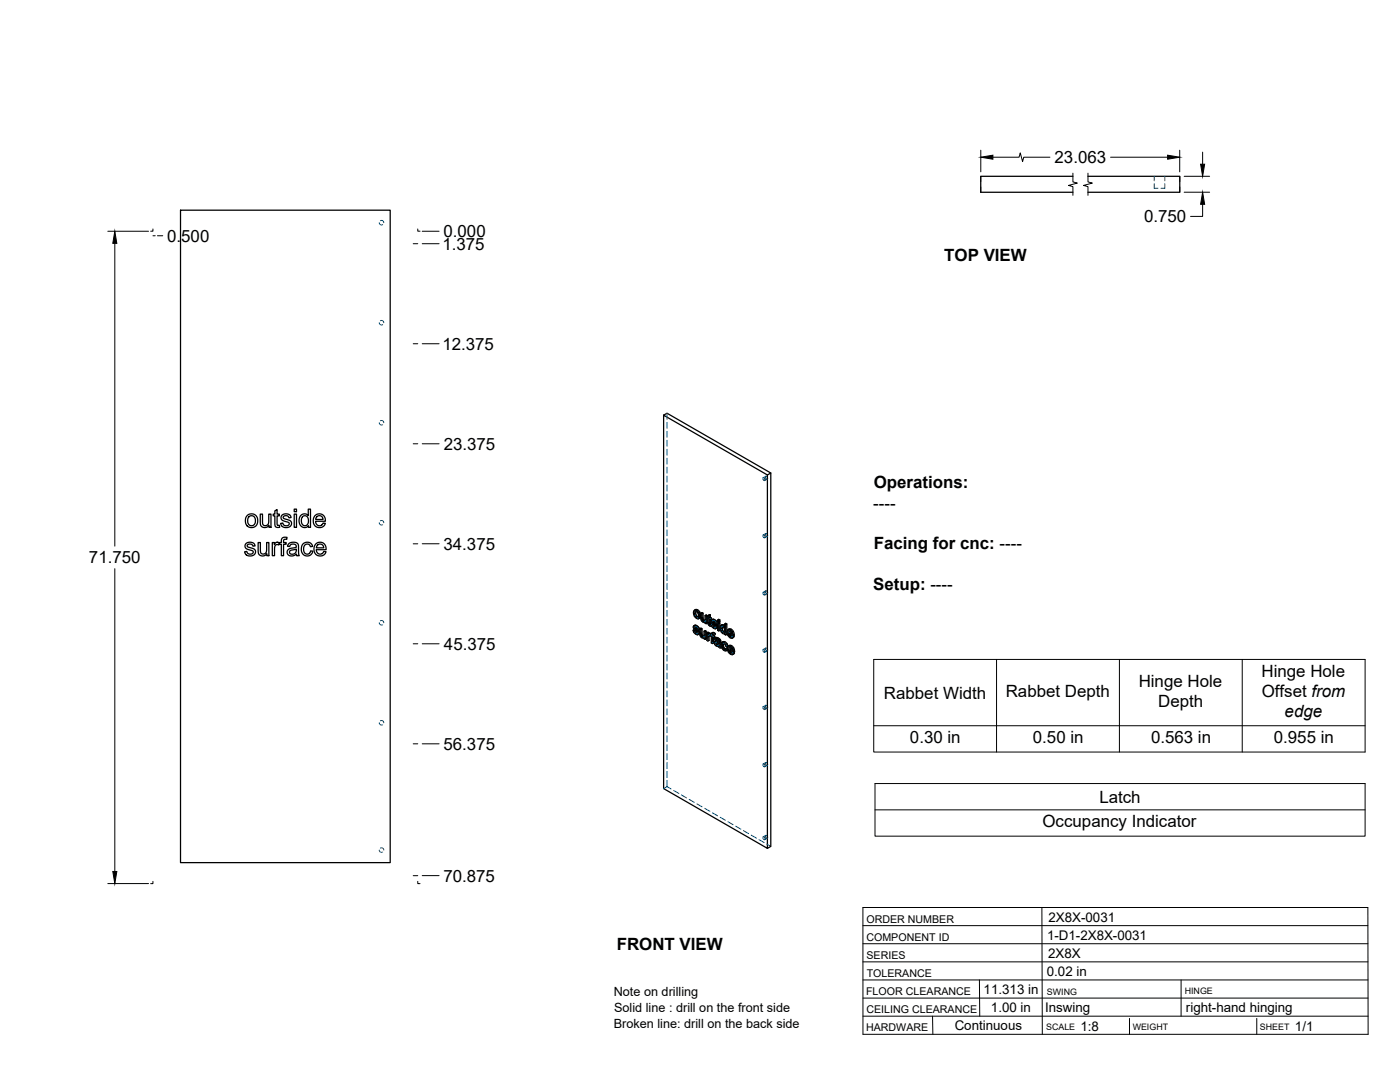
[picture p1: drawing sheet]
<svg xmlns="http://www.w3.org/2000/svg" width="559mm" height="432mm" viewBox="0 0 559 432" stroke-linecap="round" stroke-linejoin="round" font-family="sans-serif">
<!-- layer: Hidden -->
<g fill="none" stroke="#00557f" stroke-width=".4">
<path d="M460.7 73.3v1.8h1.5M460.7 70.4v1.8M464.9 73.3v1.8h-1.5M464.9 70.4v1.8M151.4 88.9l.4 .8h.9M151.8 88.1h1l.4 .8M151.4 128.8l.4 .8h.9M151.8 128l1 .1 .4 .7M151.4 168.7l.4 .8h.9M151.8 167.9l1 .1 .4 .7M266.2 164.9v2.5M266.2 168.6v2.3"/>
<path d="M266.2 172.1v2.4M266.2 175.7v2.4M266.2 179.3v2.4M266.2 182.9v2.3M266.2 186.4v2.4M266.2 190v2.4M266.2 193.6v2.4M266.2 197.1v2.4M304.6 190.7a.56 .56 0 0 1 .7 .3 .56 .56 0 0 1-.4 .7l-.4-.5zM305.5 190.2a.54 .54 0 0 1 .8 .2 .54 .54 0 0 1-.3 .8zM305.6 190.1l-1 .6M306.3 191.2l-1.1 .6"/>
<path d="M151.4 208.6l.3 .7 1 .1M151.8 207.8l1 .1 .4 .7M266.2 200.7v2.4M266.2 204.3v2.4M266.2 207.9v2.3M266.2 211.4v2.4M266.2 215v2.4M266.2 218.6v2.4M304.6 213.5a.56 .56 0 0 1 .7 .4 .56 .56 0 0 1-.4 .7l-.4-.5zM305.6 213a.53 .53 0 0 1 .8 .3 .53 .53 0 0 1-.5 .7zM305.6 212.9l-1 .6M306.3 214l-1.1 .6"/>
<path d="M266.2 222.1v2.4M266.2 225.7v2.4M266.2 229.3v2.4M266.2 232.9v2.3M266.2 236.4v2.4M304.5 236.4a.55 .55 0 0 1 .8 .3 .55 .55 0 0 1-.4 .7zM305.6 235.8a.56 .56 0 0 1 .7 .3 .56 .56 0 0 1-.3 .8l-.4-.4zM305.6 235.8l-1 .6M306.3 236.9l-1.1 .6M151.4 248.5l.4 .8h.9M151.8 247.8h1l.4 .7M266.2 240v2.4"/>
<path d="M266.2 243.6v2.4M266.2 247.2v2.3M266.2 250.7v2.4M266.2 254.3v2.4M266.2 257.9v2.4M277.1 251.2l.3 1M277.2 250l-.5 .3M277.2 249.7l-.4 .2M277.2 244.2l-.4 .3M277.3 251.3l.3 .3M277.3 250.4l-.5 .3M277.4 249.5l-.1 1.1 1.5 1.6-.1 .3h-.4"/>
<path d="M277.4 252.2l.9 .7 .7 .1M277.4 252.2l-.4 .2M277.5 251.4l-.1 .1M277.6 250.9l-.5 .3M277.6 245.6l.9 .9 .8 .1M277.6 245.6l-.5 .3M277.6 250.2l-.1 .1M277.6 250.3v-.3h.4l1.2 1.1M277.6 243.2l-.4 1 .4 1.4M277.7 250l-.5 .3M277.9 243.8l-.1 .2M277.9 243.8l.8 .2 .5 .8v1.1l-.5 .3"/>
<path d="M277.9 243.8l-.4 .2M278.2 250.1l-.5 .3M278.2 252.9l-.4 .2M278.2 251l.4 .3M278.2 252.8l.5-.2-.4 .2M278.5 243.8l-.5 .3M278.5 246.5l-.5 .3M278.6 250.5l-.5 .2M278.7 252l-.5 .2M278.7 250.9l-.4 .3M278.8 253l-.5 .3M278.8 252.3l-.4 .3"/>
<path d="M279 246.1l-.4 .3M279 244.4l-.4 .3M279.1 246.7l-.5 .3M279.2 245.4l-.4 .2M279.8 250.7l.1 2.8 .9 .8 .7-.1v.5l.4 .2M279.8 253l-.4 .3M279.9 253.5l-.4 .2M280.2 244.5l.2 2.9 .8 .7 .7-.1v.4l.4 .3M280.2 246.8l-.4 .3M280.2 253.9l-.4 .3M280.4 247.2l-.5 .3M280.6 247.7l-.4 .2"/>
<path d="M280.7 254.3l-.5 .2M281.1 248l-.5 .3M281.1 254l-.2 .1M281.3 253.9l-.5 .3M281.4 253.8l-.5 .3M281.5 251.7l-.1 2-.5 .3M281.5 254.2l-.4 .3 .2-.1M281.5 254.7l-.4 .2M281.5 247.7l-.2 .2M281.7 247.7l-.5 .3M281.8 247.6l-.5 .2M281.9 245.4l-.1 2-.4 .3"/>
<path d="M281.9 248.4l-.4 .3M281.9 248l-.4 .3 .2-.2M282.3 246.2v.4l.4-.3M282.6 252.3v3l.4 .3M282.6 255.3l-.5 .3M282.7 245.9l-.1 .1M283 253l-.5 .2M283.1 245.4v.7l-.4-.2v.4l.4 .2v2.4l.9 .8-.2-.6M283.1 253.4l-.1 .1M283.1 246.5l-.5 .3M283.1 246.1l-.5 .3M283.1 248.9l-.4 .2"/>
<path d="M283.2 252.8l-.2 .1M283.3 253.2l-.5 .3 .4-.2M283.3 249.2l-.4 .3M283.5 253.3l-.4 .3 .3-.4 .4 .4 .2-.3 .4 .4v2.6l.4 .3M283.5 246.8l-.4 .2M283.7 249.5l-.5 .3M284 247l-.5-.2v.5M284 249.2l-.2 .1M284 253.2l-.5 .2M284 253.3l-.5 .2M284 249.7h-.1M284.2 248.9l.3 .9"/>
<path d="M284.3 247.6l-.5 .3M284.4 253.3l-.9 .5 .5-.3M284.4 256.3l-.5 .3M284.4 253.7l-.5 .3M284.4 248.9l.3 .3M284.4 248.1l-.5 .2M284.4 247.3l-.5 .2M284.4 252.6l-.4 .2M284.5 247.2l-.2 .6 .2 .5 1.2 1.1a.36 .36 0 0 1 .3 .5 .36 .36 0 0 1-.4 .3l.3-.3M284.5 252.4l-.1 .9-.4-.2M284.5 249.8l.8 .7 .8 .1M284.5 249.8l-.4 .2"/>
<path d="M284.6 249l-.1 .1M284.7 248.5l-.5 .3M284.7 247.8l-.1 .1M284.7 247.9l.1-.3 .5 .1 1 1M284.8 254l-.5 .2M284.8 247.6l-.4 .3M284.9 253l-.5 .2M285.2 253l-.5 .3M285.3 247.7l-.5 .3M285.3 254.3l-.5-.3v.5M285.3 254.7l.5-.3-.2 .5 .4 .3M285.3 248.6l.4 .3"/>
<path d="M285.4 250.4l.4-.2-.9 .5M285.4 253.2l-.5-.2-.1 .3M285.5 256.2l-.4 .3M285.6 254.9l-.5 .2M285.6 255.8l-.5 .3M285.7 248.1l-.5 .2M285.7 255.7l-.2 .6 .3 .7 .7 .6 .8 .1 .1 .4M285.7 256.9l-.4 .3M285.8 249.6l-.5 .2M285.8 248.5l-.4 .3M285.9 250.7l-.5 .2M285.9 256.5l.3-.3a.78 .78 0 0 1 .9 .2 .78 .78 0 0 1 .1 .9h-.4"/>
<path d="M286 255.2a.86 .86 0 0 1 1 0 .86 .86 0 0 1 .3 .9l-.5-.1M286 256.2l-.3 .2M286.1 256.2l-.5 .3M286.2 256.2l-.5 .2M286.2 254.9l-.4 .2M286.4 257.6l-.5 .2M286.7 255l-.5 .3M286.9 257.7l-.5 .3M286.9 248.3v3l.4 .3M286.9 247.2v.6l.4 .2M286.9 247.8l-.5 .2M286.9 251.3l-.5 .3"/>
<path d="M287.1 257.3l-.4 .3M287.2 255.5l-.5 .2M287.2 257.2l-.4 .3 .1-.1M287.3 256.5l-.4 .3M287.3 256.1l-.4 .3M287.3 256l-.4 .2M287.3 257.7l-.4 .2M287.4 258.1l.5 .3M287.4 258.1l-.4 .3M287.8 250.4l-.4 .2M288 251.3l-.5 .2M288 249.6l-.5 .3"/>
<path d="M288.2 249.3l-.4 1.1 .4 1.3 .8 .9 .7-.1v.4l.4 .3M288.3 257.1l-.5 .3M288.4 252.1l-.4 .2M288.4 256.3l-.4 .3M288.5 249.9l-.1 .2M288.5 249.9l.7 .1 .5 .9v1l-.5 .3M288.5 249.8l-.4 .3 .4-.2M288.6 256.1l-.3 1 .2 1.2 .6 .8 1.1 .4M288.6 258.4l-.4 .3M288.8 256.8l.6-.2 1.1 1.2M289 256.6l-.5 .3M289 252.6l-.5 .2"/>
<path d="M289 249.9l-.5 .2M289.4 249.8l-.2 .1M289.5 259.4l-.5 .2M289.5 256.6l-.4 .3M289.5 252.2l-.4 .3M289.5 250.4l-.4 .3M289.6 259h.3M289.7 248.8v1.5l-.5-.7M289.7 250.3l-.5 .2M289.7 251.5l-.4 .2M289.7 252.9l-.5 .3M289.7 252.5l-.5 .3 .4-.1"/>
<path d="M289.9 257l-.5 .3M289.9 259l-.4 .2M290.1 257.6l-.5 .3M290.1 258.6l-.2 .4M290.3 258.7l.3 .2-.2 .4M290.6 258.9l-.3 .1M290.7 252l-.5 .3M290.8 258.6l-.5 .2M291 251l-.3 1.2 .4 1.3 .9 .8 .8 .1M291 253.3l-.5 .3M291.1 252.4l-.4 .2M291.1 257.6l-.3 1 .3 1.3 .9 .9 .9 .1"/>
<path d="M291.1 259.9l-.4 .3M291.2 252.9l-.1-.5 2 1.1M291.3 258.9l-.5 .3M291.4 251.5l-.2 .2M291.4 251.5l.8 .3 .4 1-.6-.3M291.4 259.5l-.1-.6 1.9 1.2M291.4 251.5l-.5 .2M291.5 258l-.2 .3M291.5 258l.8 .3 .4 1.1-.6-.4M291.5 258l-.4 .3M291.9 251.5l-.5 .3M292 258.1l-.4 .2"/>
<path d="M292.1 253.9h.2M292.3 253.9l-.3 .2M292.4 253.9l-1 .6M292.4 252.1l-.4 .3M292.6 258.7l-.5 .3M292.6 252.8l-.5 .2M292.6 253.6l-.1 .1M292.7 254.4l-.5 .3M292.7 253.7l-.4 .2M292.7 259.4l-.4 .2M304.6 259.2a.56 .56 0 0 1 .7 .4 .56 .56 0 0 1-.4 .7l-.4-.5zM305.5 258.7a.54 .54 0 0 1 .8 .3 .54 .54 0 0 1-.3 .7z"/>
<path d="M305.6 258.6l-1 .6M306.3 259.7l-1.1 .6M266.2 261.5v2.3M266.2 265v2.4M266.2 268.6v2.4M266.2 272.2v2.4M266.2 275.7v2.4M266.2 279.3v2.4M292 260.8l-.4 .3M292.2 260.5h.3M292.5 260.5l-.4 .2M292.7 260.2h-.1"/>
<path d="M292.8 261l-.5 .3M292.8 260.3l-.3 .2M151.4 288.5l.4 .7h.9M151.8 287.7h1l.4 .8M266.2 282.9v2.4M266.2 286.4v2.4M266.2 290v2.4M266.2 293.6v2.4M266.2 297.2v2.4M304.6 282.1a.56 .56 0 0 1 .7 .3 .56 .56 0 0 1-.4 .7l-.4-.5zM305.6 281.5a.53 .53 0 0 1 .8 .3 .53 .53 0 0 1-.5 .7zM305.6 281.5l-1 .5"/>
<path d="M306.3 282.6l-1.1 .5M266.2 313.9l-1.3 .8M266.2 313.9l1.6 1M266.2 300.7v2.4M266.2 304.3v2.4M266.2 307.9v2.4M266.2 311.5v2.4M268.9 315.4l2.1 1.3M272 317.2l2 1.2M275.1 319l2 1.2M304.6 304.9a.56 .56 0 0 1 .7 .4 .56 .56 0 0 1-.4 .7l-.4-.5zM305.6 304.3a.56 .56 0 0 1 .7 .4 .56 .56 0 0 1-.3 .7l-.4-.4z"/>
<path d="M305.6 304.3l-1 .6M306.3 305.4l-1.1 .6M151.4 339.3l.4 .7h.9M151.8 338.5h1l.4 .8M278.2 320.8l2 1.2M281.3 322.6l2 1.2M284.4 324.4l2 1.2M287.5 326.2l2 1.1M290.6 327.9l2 1.2M293.6 329.7l2.1 1.2M296.7 331.5l2.1 1.2M299.8 333.3l2.1 1.2"/>
<path d="M302.9 335.1l2.1 1.2M304.6 334a.56 .56 0 0 1 .7 .3 .56 .56 0 0 1-.4 .7l-.4-.5zM305.6 333.4a.53 .53 0 0 1 .8 .3 .53 .53 0 0 1-.5 .7zM305.6 333.4l-1 .6M306 336.8l1.7 1M306.3 334.5l-1.1 .6"/>
</g>
<!-- layer: Visible -->
<g fill="none" stroke="#000" stroke-width=".51">
<path d="M428.2 70.4h-36.7v6.3h36.7M434.3 70.4h36.6v6.3h-36.6M72.1 83.9h83.6v260.4h-83.6zM264.9 165.7l41.4 23.8v149.1l-41.4-23.9zM264.9 165.7l1.3-.8 41.5 23.9M306.3 189.5l1.4-.7v149l-1.4 .8M98.1 217l1.2-.6a1.94 1.94 0 0 1 2.5 1.5l-.9 .1a1.1 1.1 0 0 0-1.1-1 1.1 1.1 0 0 0-1 1.1l.2 .2a3.3 3.3 0 0 1 3 1.5 2.21 2.21 0 0 1-1.6 2.1 2.21 2.21 0 0 1-2.5-.9l-.3-.8h1a1.23 1.23 0 0 0 1.3 1 1.23 1.23 0 0 0 1.1-1.2l-.5-.3a2.76 2.76 0 0 1-2.7-1.5zM98.7 205.6l1.5-.5a2.65 2.65 0 0 1 2.6 3.6 2.65 2.65 0 0 1-4.3 .9l-.5-1.4a3 3 0 0 1 .7-2.6zM99.3 206.3l.8-.5a1.96 1.96 0 0 1 1.9 2 1.96 1.96 0 0 1-2 2l-.7-.5-.4-.8v-1.3zM103 216.5h.9v2.9a1.32 1.32 0 0 0 1.3 1.7 1.32 1.32 0 0 0 1.2-1.8v-2.8h.9v5.3h-.8v-.8a1.88 1.88 0 0 1-2.2 .8 1.88 1.88 0 0 1-1.3-2zM103.9 205.2h.9v2.9a1.32 1.32 0 0 0 1.3 1.7 1.32 1.32 0 0 0 1.2-1.8v-2.8h.9v5.2h-.8v-.7a1.88 1.88 0 0 1-2.3 .8 1.88 1.88 0 0 1-1.2-2.1zM108.7 216.5h.8v.8a1.28 1.28 0 0 1 2-.7l.8-.1v-.6a1.51 1.51 0 0 1 .7-1.4 1.51 1.51 0 0 1 1.6 0l-.2 .7a.82 .82 0 0 0-.8 0 .82 .82 0 0 0-.4 .8v.5h1v.7h-1v4.6h-.9v-4.6h-.8v-.4l-.2 .7a1.17 1.17 0 0 0-1.4 .1 1.17 1.17 0 0 0-.3 1.4v2.8h-.9z"/>
<path d="M109.7 203.9l.9-.6v1.9h.9v.7h-.9v3.3l.2 .4h.7l.1 .8a1.32 1.32 0 0 1-1.5-.1 1.32 1.32 0 0 1-.4-1.4v-3h-.6v-.7h.6zM112.5 205.7l1.2-.6a1.91 1.91 0 0 1 2.5 1.4l-.9 .2a1.13 1.13 0 0 0-1.1-1 1.13 1.13 0 0 0-1.1 1l.3 .3a3.4 3.4 0 0 1 2.9 1.5 2.21 2.21 0 0 1-1.6 2 2.21 2.21 0 0 1-2.4-.9l-.3-.7h.9a1.23 1.23 0 0 0 1.3 1 1.23 1.23 0 0 0 1.2-1.2l-.7-.4a2.3 2.3 0 0 1-2.5-1.5zM115.1 217.1a2.37 2.37 0 0 1 4 .7l.3 4h-.9l-.2-.7a1.99 1.99 0 0 1-2.2 .9 1.99 1.99 0 0 1-1.5-2l.8-.9 1.7-.4a.82 .82 0 0 0 1.1-.8 .82 .82 0 0 0-1.1-.8 1.2 1.2 0 0 0-1.5 1l-.9-.1zM115.7 219.8l2.6-.7a1.53 1.53 0 0 1-.8 1.9 1.53 1.53 0 0 1-1.9-.5zM117.4 205.2h.9v5.2h-.9zM117.4 203.2h.9v1h-.9zM120 205.8l1.1-.7a1.79 1.79 0 0 1 1.9 .7v-2.6h.9v7.2h-.8v-.6a2.18 2.18 0 0 1-2.6 .5 2.18 2.18 0 0 1-1.1-2.5zM120.8 206.2l.6-.4a2.12 2.12 0 0 1 1.8 1.6 2.12 2.12 0 0 1-.8 2.2l-.4 .2a2.1 2.1 0 0 1-1.7-1.4 2.1 2.1 0 0 1 .5-2.2zM120.8 217.2l1.2-.7h1.4l.7 .3 .6 .9 .1 .4-.9 .1a1.44 1.44 0 0 0-1.9-.9 1.44 1.44 0 0 0-.8 1.8l.1 1.1a1.34 1.34 0 0 0 1.5 .9 1.34 1.34 0 0 0 1.2-1.3l.8 .1-.4 1.1a2.47 2.47 0 0 1-3.2 .4 2.47 2.47 0 0 1-.8-3.2zM125.7 205.8l1.5-.7a2.44 2.44 0 0 1 2.7 2.9h-3.9l.2 1a1.47 1.47 0 0 0 1.4 .8 1.47 1.47 0 0 0 1.3-1.1l1 .2-.3 .7-.9 .7-1 .2a2.8 2.8 0 0 1-2.6-1.7 2.8 2.8 0 0 1 .6-3zM126 217.1l1.5-.7a2.44 2.44 0 0 1 2.7 3h-4l.3 .9a1.47 1.47 0 0 0 1.4 .8 1.47 1.47 0 0 0 1.3-1l.9 .1-.3 .7-.5 .5-1.3 .5a2.79 2.79 0 0 1-2.6-1.7 2.79 2.79 0 0 1 .6-3.1zM126.5 206.2l.7-.4a1.44 1.44 0 0 1 1.7 1.5h-2.9z"/>
<path d="M126.7 217.5l.8-.4 1 .2 .7 1.3h-2.9zM276.6 251.5l.7 1.3 .8 .5 .6-.1M276.9 249.8l.6-.3 .6 .2 .7 .5 .4 .9-.5 .3-.1-.6M277.2 250.4h.5l1 1M277.3 251.3l-.7 .2 .5 .2M277.3 244.8l.3-.8 1 .7 .1 1.4-.1 .3h-.6M277.3 252.3l.4 .4 .5-.3M277.4 250.9l1 .9 .5-.2M277.4 251.5l-.3 .2 .2 .6 .4-.3M277.5 250.3l-.3 .3 .4-.3 .6 .7M277.5 249.5l-.7 .4v.6l1.4 1.7 .1 .6M277.5 245.8l.5 .6 .5-.3"/>
<path d="M277.6 251.6l.7 .9M277.7 249.9l.5 .4 .5-.2M277.7 244.5l-.4 .3v.5l.2 .5 .4-.3M277.7 252.7l.5 .1M277.7 249.5l-.7 .3M277.8 244l.1 1.5 .8 .7M277.8 250.6l-.4 .3-.2-.3M278 243.6l.9 1 .4-.3M278.1 249.7l-.4 .2-.4-.1M278.2 250.3l.4 .5 .4-.3M278.4 251.8l.3 .5 .4-.3M278.5 243.4l-.5 .2-.8-.1"/>
<path d="M278.6 251.3l.7 1.3-.7 .7M278.7 252.3l.1 .5 .5-.3M278.8 252.8l-.1 .4 .4-.3M278.9 244.6l.3 1.3 .5-.3M279.1 246.7a1.73 1.73 0 0 1-2.3-1.8l.1-1 .3-.4 .8-.3 .9 .5 .7 1.1 .1 .8-.2 .8-.6 .5M279.2 245.9l-.1 .8 .4-.3M279.7 244.7l.5 .3 .4-.3M279.8 251.2v2.2l.4-.2M279.8 253.4l.2 .4 .4-.2M280 253.8l.3 .3 .5-.2M280.2 245v2.2l.5-.3M280.2 247.2l.2 .4 .4-.3"/>
<path d="M280.2 250.9l-.4 .3-.5-.2M280.3 254.1l.4 .1M280.4 247.6l.3 .3 .5-.2M280.7 247.9l.4 .1M280.9 254l-.6-.7-.1-2.4-.4-.2-.5 .3 .1 2.5 .7 1h1M281 251.9l.4 .3 .5-.3M281.1 254.5v.4l.3 .3M281.1 254.5l-.2 .1M281.4 247.7l-.7-.7-.1-2.3-.4-.2-.5 .2 .1 2.6 .8 1h.9M281.4 245.7l.5 .2 .4-.2M281.4 252.2v3l.5-.3v-3l-.4-.2-.5 .2v1.9l-.3 .4 .2-.1M281.5 248.3v.4l.4 .2"/>
<path d="M281.5 248.3l-.2 .1M281.9 245.9v3l.4-.2v-3l-.4-.3-.5 .3v1.8l-.3 .5 .2-.1M282.3 246.6l.3 .2 .2 2.6 .8 .5 .3-.2M282.6 246l-.3 .2 .3 .2v-.8l.9-.3v1.1l.5 .2v.4l-.5 .3v-.4M283 253.5l-.4 .7 .4-.2M283 252.9v-.4l-.4-.2-.5 .3v3l.5 .2M283 252.5l-.5 .3-.4-.2M283.1 253.6l-.1 2-.4 .2v-1.6M283.1 253.6l.4 .2M283.1 253.6l-.5 .1M283.1 245.6v1l.4-.2M283.1 246.6l.4 .3 .5-.3"/>
<path d="M283.1 253l.4 .4M283.3 252.7l-.8 .5v-.4M283.3 249.3l.2 .1M283.5 245.3l-.9 .3M283.5 253.4v.3M283.5 253.7l.4 .3v2.6l.4 .2M283.5 253.5l-.1 .4M283.5 249.4l.1 .5M283.5 252.8l-.8 .2M283.5 252.8l-.7 .2M283.5 248.8l-.4 .3v-2.1l.4 .3 .3 1.8M283.6 248.9l-.5 .2"/>
<path d="M283.8 249.1l.8 1.4 .7 .4 .5-.1M283.8 249.1l-.6 .1M283.8 249.1h.1M283.8 249.3l-.3 .1M284 247.4l.6-.3 .6 .1 .8 .7 .3 .8-.5 .3-.1-.6M284.1 252.7l.8-.3 .6 .4-.5 .7v-.4M284.3 253.8l.5 .3 .5-.2M284.4 248.9l-.6 .2 .4 .2M284.4 249.9l.5 .4 .4-.2M284.5 248.5l1 .9 .5-.2M284.5 249.1l-.3 .2 .2 .6 .5-.3M284.6 247.1l-.7 .4v.6l1.6 2.1"/>
<path d="M284.6 247.9l-.3 .4 .5-.3M284.6 252.4l-.6 .3-.1 .9-.4-.2 .4-.3-.4-.3M284.6 252.8l.4 .3 .5-.3M284.7 249.2l.8 .9M284.7 247.9l.6 .7M284.8 253.3l.5 1-.5 .2v-.4M284.8 254.5v2.1l-.5 .2v-2.6l.5 .3M284.8 247.5l.5 .4 .5-.2M284.8 248l1 1M284.8 248l-.5 .1M284.9 247.1l-.8 .3M284.9 250.3l.4 .1"/>
<path d="M284.9 248.2l-.4 .3-.2-.2M285 253.5l-.6-.3-.1 .6 .5-.2M285.1 252.5l-.9 .1M285.2 247.3l-.4 .2-.4-.1M285.3 247.9l.4 .5 .4-.2M285.4 254.7l.9-.3 1.3 1 .3 3-.5 .2-.1-.4M285.5 250.2l-.1 .2M285.5 249.4l.3 .5 .5-.3M285.6 256.5l.1-.1a.86 .86 0 0 1 1.1 1M285.6 257.1l.4 .4 .5-.3M285.7 256.4l-.2 .3M285.7 248.9l.5 .6 .2 .8-.7 .6"/>
<path d="M285.8 249.9l.1 .5 .5-.3M285.8 255.7l-.7 .5 .2 1 .7 .7h.9l.5 .7M285.9 250.4l-.1 .4 .4-.3M285.9 256.5l-.4 .2 .1 .3 .5-.1M286 256.5l.8 .8M286 255.2l-.4 .3a.71 .71 0 0 1 .9-.1 .71 .71 0 0 1 .2 .9l-1-.4M286 257.5l.5 .1M286.1 255.7l-.8 .2M286.2 254.4l-1 .6 .4 .5M286.3 254.9l.5 .4 .5-.3M286.4 248.6l.5 .2 .4-.2M286.4 247.4l.5 .3 .4-.3"/>
<path d="M286.5 257.6l.3-.1zM286.7 254.6l-.4 .3-.6-.2M286.8 256l-1-.3-.6 .3M286.8 255.3l.3 .4 .5-.3M286.9 248.3l.4 .3v3l-.4 .2v-3M286.9 248.3l-.5 .3v3l.5 .2M286.9 247.7v.6l.4-.3v-.6l-.4-.2-.5 .2v.6l.5 .3M287.1 255.7l.2 .4 .4-.2M287.3 256.1v2.1l.5-.3M287.8 249.6l.6-.3 .8 .3M288.1 250.1l.5 .1 .6 1.1-.1 1.1h-.5M288.1 251.9l.5 .5 .4-.2"/>
<path d="M288.1 250.1l-.2 .8M288.2 256.4l.7-.4 .6 .2 .7 .7 .3 .9-.4 .2-.4-.9M288.3 257.6l.2 1 .4-.2M288.3 250.6l-.4 .3v.5l.2 .5 .4-.3M288.4 250.1l.1 1.4 .7 .7M288.4 249.3l-.9 .6v1.4l.7 1.3 .6 .4 .4-.2M288.5 258.6l.5 .6 .5-.3M288.5 249.7l.4 .3M288.8 257.4l-.5 .2 .4-.8 1.4 1.2M288.8 256.8l.1 1.6 .7 .6M288.9 256l-.5 .3a2.08 2.08 0 0 0 1.4 3.4M288.9 249.4l-.4 .3-.6-.2"/>
<path d="M289 256.5l.7 .6 .5-.2M289.2 252.8v.4l.5 .2M289.2 252.8l-.1 .1M289.5 256.2l-.5 .3-.6-.2M289.7 249.3v4.1l.4-.2v-4.2l-.4-.2-.5 .2v1.5l-.3-.5 .3-.1M289.7 258.8l-.2 .4h-.5M290.1 249l-.4 .3-.5-.3M290.3 259l-.5 .7 .6-.4M290.3 258.7l-.6 .1 .4 .3M290.9 253.5l.5 .6 .5-.2M291.1 252l-.4 .2 1.4 .8-.4-1a.51 .51 0 0 0-.6-.3 .51 .51 0 0 0-.4 .5M291.2 251.7l-.1 .3 .9 .5"/>
<path d="M291.2 252.9l.9 1M291.3 258.5l-.5 .3 1.5 .8-.5-1.1a.51 .51 0 0 0-.6-.3 .51 .51 0 0 0-.4 .6M291.3 258.3v.2l.8 .5M291.4 253.3l-.5 .2-.2-.9 1.9 1.1M291.4 259.5l.8 1M291.4 251.4l.9 .9 .4-.3M291.4 254.1l.5 .1M291.5 259.8l-.5 .3-.2-.9 1.9 1.1M291.6 257.9l.8 .9 .5-.2M291.9 251.1l-1.3 .2M292 257.7l-1.3 .1M292.1 253.9l.5 .3 .4-.2"/>
<path d="M292.1 253.9l-.1 .2M292.3 252.3l.3 1.3 .5-.3M292.4 258.8l.3 1.4 .5-.3M292.5 253.7l-.4 .2M292.6 253.6l.5-.1-.1-.6-.6-1.4-1-.6-.8 .4-.4 .8 .3 1.5 1.3 1.1 .8-.5M292.7 253.7l.3 .4-.7 .5M291 260.1l.6 .6 .4-.3M291.6 260.7l.4 .1M292.3 260.4l.4 .4 .5-.3M292.3 260.4l-.2 .3M292.6 260.2l-.3 .2M292.7 260.2l.5-.1v-.5l-.7-1.6-.9-.5-.9 .3-.4 1.2 .6 1.5 1.1 .8 .7-.5"/>
<path d="M292.8 260.3l.3 .3-.7 .6"/>
</g>
<!-- layer: Reference -->
<g fill="none" stroke="#000" stroke-width=".4">
<path d="M391.5 70.4v2.1M391.5 74.6v2.1M470.9 70.4v2.1M470.9 74.6v2.1M61 91.4v.9h-.9M61 94.1h1M164.9 97.3h1.9M166.8 91.4v.9h.9M164.9 137.2h1.9M164.9 177.1h1.9M164.9 217h1.9M164.9 256.9h1.9"/>
<path d="M164.9 296.8h1.9M61 351.7v.9h-.9M164.9 349.5h1.9M166.8 351.7v.9h.9"/>
</g>
<!-- layer: Hidden Narrow -->
<path d="M278.2 251.5l-.4 .3M279.8 252.5l-.5 .3M280.2 246.3l-.5 .3M281.5 253.3l-.5 .2M281.9 247l-.5 .3M283.1 248.2l-.5 .3M284.4 253l-.5 .3M284.8 253.3h.1M285.3 249.1l-.4 .3M286.6 256.3l-.5 .3M287.3 256.7l-.4 .3" fill="none" stroke="#000" stroke-width=".4"/>
<!-- layer: Visible Narrow -->
<path d="M278.2 251l-.4 .2M280.2 252.6l-.4 .3M280.6 246.4l-.4 .2M283.5 248.5l-.4 .3M284.8 253.3l-.5 .3M285.3 248.6l-.4 .2M286.5 255.8l-.4 .3M287.7 256.3l-.4 .3M287.7 257l-.4 .3" fill="none" stroke="#000" stroke-width=".4"/>
<!-- layer: Titleblock -->
<g fill="none" stroke="#000" stroke-width=".4">
<path d="M344.4 362.2h201.6l.1 50.6h-201.7zM344.4 376.6h201.6M344.4 369.4h201.6M415.9 362.2l.1 50.6M344.4 383.9h201.6M344.4 398.3h201.6M344.4 391.1h201.6M390.9 391.1l.2 14.4M471.4 391.1v14.4M344.4 405.5h201.7M372.2 405.5l.1 7.3M450.8 406.4v6.4"/>
<path d="M501.6 406.4v6.4"/>
</g>
<!-- layer: FD_Dimensions -->
<g fill="none" stroke="#000" stroke-width=".4">
<path d="M391.5 59.9v8.7M470.9 59.9v8.7M396.3 62.7h10.5l.4-1.7 1 3.5 .4-1.8h10.5M443.3 62.7h22.7M472.7 70.4h10.1M472.7 76.7h10.1M480 60.7v4.8M43 92.3h16.3M45.8 97.1v120.9M62.8 94.1h2.2M168.5 92.3h6.8M168.5 97.3h6.8"/>
<path d="M480 81.5v4.9h-4.8M168.5 137.2h6.8M168.5 177.1h6.8M168.5 217h6.8M45.8 226.9v120.9M168.5 256.9h6.8M168.5 296.8h6.8M43 352.6h16.3M168.5 349.4h6.8"/>
</g>
<path d="M391.5 62.7l4.8-.8v1.6zM466 61.9l4.9 .8-4.9 .8zM479.2 65.5h1.6l-.8 4.9zM45.8 92.3l.8 4.8h-1.6zM480 76.7l.8 4.8h-1.6zM45 347.8h1.6l-.8 4.8z" fill="#000" stroke="#000" stroke-width=".4"/>
<!-- layer: Break Lines -->
<path d="M428.2 69.1v3.5l1.8 .5-3.5 .9 1.7 .5v3.5M434.3 69.1v3.5l1.7 .5-3.5 .9 1.8 .5v3.5" fill="none" stroke="#000" stroke-width=".4"/>
<!-- layer: Custom Tables -->
<path d="M348.7 263.2h196.2v36.9h-196.2zM397.8 263.2v36.9M446.8 263.2v36.9M495.8 263.2v36.9M348.7 289.6h196.2M349.2 312.7h195.7v21h-195.7zM349.2 323.2h195.7" fill="none" stroke="#000" stroke-width=".4"/>
<g font-size="6.7">
<text x="420.9" y="65.1">23.063</text>
<text x="456.6" y="88.7">0.750</text>
<text x="177" y="94.7">0.000</text>
<text x="66.7" y="96.5">0.500</text>
<text x="176.6" y="99.6">1.375</text>
<text x="376.9" y="104.1">TOP VIEW</text>
<text x="176.6" y="139.6">12.375</text>
<text x="177.1" y="179.5">23.375</text>
<text x="348.7" y="194.9">Operations:</text>
<text x="348.5" y="203">----</text>
<text x="177" y="219.4">34.375</text>
<text x="348.7" y="219.2">Facing for cnc: ----</text>
<text x="35.5" y="224.8">71.750</text>
<text x="348.5" y="235.3">Setup: ----</text>
<text x="177.2" y="259.3">45.375</text>
<text x="454.5" y="274.1">Hinge Hole</text>
<text x="503.6" y="270">Hinge Hole</text>
<text x="352.8" y="278.8">Rabbet Width</text>
<text x="401.4" y="278.2">Rabbet Depth</text>
<text x="503.6" y="278.2">Offset from</text>
<text x="462.3" y="282.2">Depth</text>
<text x="512.8" y="286.2">edge</text>
<text x="177" y="299.2">56.375</text>
<text x="363.2" y="296.5">0.30 in</text>
<text x="412.3" y="296.5">0.50 in</text>
<text x="459.4" y="296.5">0.563 in</text>
<text x="508.4" y="296.5">0.955 in</text>
<text x="438.8" y="320.3">Latch</text>
<text x="416.1" y="330.2">Occupancy Indicator</text>
<text x="177" y="351.8">70.875</text>
<text x="246.2" y="379.1">FRONT VIEW</text>
</g>
<g font-size="5.3">
<text x="418.5" y="367.9">2X8X-0031</text>
<text x="417.9" y="375">1-D1-2X8X-0031</text>
<text x="418.4" y="382.2">2X8X</text>
<text x="417.8" y="389.5">0.02 in</text>
<text x="392.6" y="396.8">11.313 in</text>
<text x="395.5" y="403.7">1.00 in</text>
<text x="417.2" y="404.1">Inswing</text>
<text x="473.4" y="403.8">right-hand hinging</text>
<text x="381.1" y="411">Continuous</text>
<text x="431.3" y="411.5">1:8</text>
<text x="516.9" y="411.5">1/1</text>
</g>
<g font-size="5.1">
<text x="245" y="397.3">Note on drilling</text>
<text x="245.1" y="403.8">Solid line : drill on the front side</text>
<text x="245" y="410.3">Broken line: drill on the back side</text>
</g>
<g font-size="4.3">
<text x="345.8" y="368.4">ORDER NUMBER</text>
<text x="345.8" y="375.5">COMPONENT ID</text>
<text x="345.8" y="382.7">SERIES</text>
<text x="345.9" y="389.9">TOLERANCE</text>
<text x="345.7" y="397.2">FLOOR CLEARANCE</text>
<text x="345.8" y="404.4">CEILING CLEARANCE</text>
<text x="345.7" y="411.6">HARDWARE</text>
</g>
<g font-size="3.5">
<text x="417.9" y="397">SWING</text>
<text x="472.9" y="396.7">HINGE</text>
<text x="417.5" y="410.9">SCALE</text>
<text x="452.1" y="410.9">WEIGHT</text>
<text x="502.9" y="410.9">SHEET</text>
</g>
</svg>
